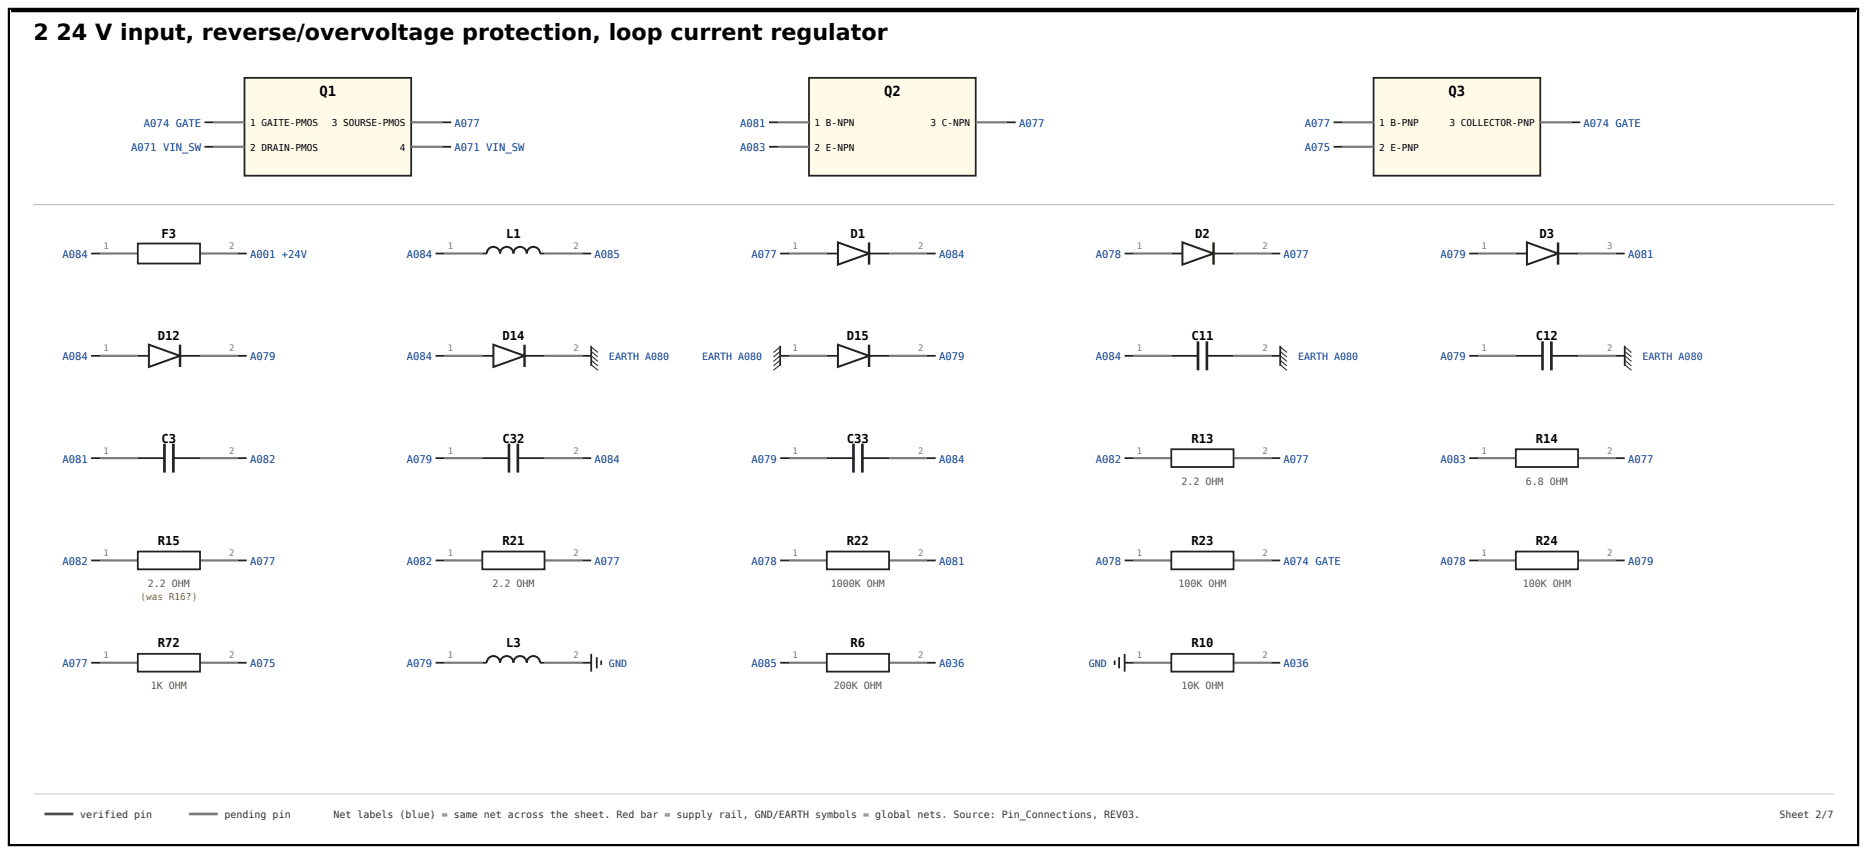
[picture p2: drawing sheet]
<svg xmlns="http://www.w3.org/2000/svg" width="444mm" height="203mm" viewBox="0 0 444 203" stroke-linecap="round" stroke-linejoin="round" font-family="sans-serif">
<path d="M2.1 2.1h440.3v199h-440.3z" fill="none" stroke="#000" stroke-width=".53"/>
<path d="M58.2 18.5h39.7v23.3h-39.7z" fill="#fffbe8" stroke="#222" stroke-width=".42"/>
<path d="M50.8 29.1h7.4M50.8 34.9h7.4M97.9 29.1h7.4M97.9 34.9h7.4" fill="none" stroke="#7a7a7a" stroke-width=".53"/>
<path d="M48.7 29.1h2.1M48.7 34.9h2.1M105.3 29.1h2.1M105.3 34.9h2.1" fill="none" stroke="#222" stroke-width=".42"/>
<path d="M192.6 18.5h39.7v23.3h-39.7z" fill="#fffbe8" stroke="#222" stroke-width=".42"/>
<path d="M185.2 29.1h7.4M185.2 34.9h7.4M232.3 29.1h7.4" fill="none" stroke="#7a7a7a" stroke-width=".53"/>
<path d="M183.1 29.1h2.1M183.1 34.9h2.1M239.7 29.1h2.1" fill="none" stroke="#222" stroke-width=".42"/>
<path d="M327 18.5h39.7v23.3h-39.7z" fill="#fffbe8" stroke="#222" stroke-width=".42"/>
<path d="M319.6 29.1h7.4M319.6 34.9h7.4M366.7 29.1h7.4M23.8 60.3h9M47.6 60.3h9" fill="none" stroke="#7a7a7a" stroke-width=".53"/>
<path d="M317.5 29.1h2.1M317.5 34.9h2.1M374.1 29.1h2.1" fill="none" stroke="#222" stroke-width=".42"/>
<path d="M7.9 48.7h428.7" fill="none" stroke="#bbb" stroke-width=".26"/>
<path d="M32.8 57.9h14.8v4.8h-14.8z" fill="#fff" stroke="#222" stroke-width=".42"/>
<path d="M21.7 60.3h2.1M56.6 60.3h2.1M103.7 60.3h2.1M114.8 60.3h1.1M128.6 60.3h1M138.6 60.3h2.2" fill="none" stroke="#222" stroke-width=".42"/>
<path d="M105.8 60.3h9M129.6 60.3h9M187.9 60.3h8.9M211.7 60.3h9" fill="none" stroke="#7a7a7a" stroke-width=".53"/>
<path d="M115.9 60.3a1.59 1.59 0 0 1 1.6-1.6 1.59 1.59 0 0 1 1.6 1.6 1.59 1.59 0 0 1 1.5-1.6 1.59 1.59 0 0 1 1.6 1.6 1.59 1.59 0 0 1 1.6-1.6 1.59 1.59 0 0 1 1.6 1.6 1.59 1.59 0 0 1 1.6-1.6 1.59 1.59 0 0 1 1.6 1.6" fill="none" stroke="#222" stroke-width=".48"/>
<path d="M199.5 57.7l7.4 2.6-7.4 2.7z" fill="#fff" stroke="#222" stroke-width=".48"/>
<path d="M206.9 57.7v5.3" fill="none" stroke="#222" stroke-width=".58"/>
<path d="M185.7 60.3h2.2M196.8 60.3h2.7M206.9 60.3h4.8M220.7 60.3h2.1" fill="none" stroke="#222" stroke-width=".42"/>
<path d="M269.9 60.3h9M293.7 60.3h9" fill="none" stroke="#7a7a7a" stroke-width=".53"/>
<path d="M281.5 57.7l7.4 2.6-7.4 2.7z" fill="#fff" stroke="#222" stroke-width=".48"/>
<path d="M288.9 57.7v5.3" fill="none" stroke="#222" stroke-width=".58"/>
<path d="M267.8 60.3h2.1M278.9 60.3h2.6M288.9 60.3h4.8M302.7 60.3h2.1" fill="none" stroke="#222" stroke-width=".42"/>
<path d="M351.9 60.3h9M375.7 60.3h9" fill="none" stroke="#7a7a7a" stroke-width=".53"/>
<path d="M363.5 57.7l7.4 2.6-7.4 2.7z" fill="#fff" stroke="#222" stroke-width=".48"/>
<path d="M370.9 57.7v5.3" fill="none" stroke="#222" stroke-width=".58"/>
<path d="M349.8 60.3h2.1M360.9 60.3h2.6M370.9 60.3h4.8M384.7 60.3h2.1" fill="none" stroke="#222" stroke-width=".42"/>
<path d="M23.8 84.7h9M47.6 84.7h9" fill="none" stroke="#7a7a7a" stroke-width=".53"/>
<path d="M35.5 82l7.4 2.7-7.4 2.6z" fill="#fff" stroke="#222" stroke-width=".48"/>
<path d="M42.9 82v5.3" fill="none" stroke="#222" stroke-width=".58"/>
<path d="M21.7 84.7h2.1M32.8 84.7h2.7M42.9 84.7h4.7M56.6 84.7h2.1" fill="none" stroke="#222" stroke-width=".42"/>
<path d="M105.8 84.7h9M129.6 84.7h9" fill="none" stroke="#7a7a7a" stroke-width=".53"/>
<path d="M117.5 82l7.4 2.7-7.4 2.6z" fill="#fff" stroke="#222" stroke-width=".48"/>
<path d="M124.9 82v5.3" fill="none" stroke="#222" stroke-width=".58"/>
<path d="M103.7 84.7h2.1M114.8 84.7h2.7M124.9 84.7h4.7M138.6 84.7h2.2M140.8 82.3v4.7" fill="none" stroke="#222" stroke-width=".42"/>
<path d="M140.8 82.5l1.5 1.4zM140.8 83.6l1.5 1.3zM140.8 84.7l1.5 1.3zM140.8 85.7l1.5 1.3zM140.8 86.8l1.5 1.3z" fill="#000" stroke="#333" stroke-width=".26"/>
<path d="M187.9 84.7h8.9M211.7 84.7h9" fill="none" stroke="#7a7a7a" stroke-width=".53"/>
<path d="M199.5 82l7.4 2.7-7.4 2.6z" fill="#fff" stroke="#222" stroke-width=".48"/>
<path d="M206.9 82v5.3" fill="none" stroke="#222" stroke-width=".58"/>
<g fill="none" stroke="#222" stroke-width=".42">
<path d="M185.7 84.7h2.2M185.7 82.3v4.7M196.8 84.7h2.7M206.9 84.7h4.8M220.7 84.7h2.1M267.8 84.7h2.1M278.9 84.7h6.3M287.3 84.7h6.4M302.7 84.7h2.1M304.8 82.3v4.7M349.8 84.7h2.1M360.9 84.7h6.3"/>
<path d="M369.4 84.7h6.3M384.7 84.7h2.1M386.8 82.3v4.7M21.7 109h2.1M32.8 109h6.4M41.3 109h6.3M56.6 109h2.1M103.7 109h2.1M114.8 109h6.4M123.3 109h6.3M138.6 109h2.2M185.7 109h2.2"/>
<path d="M196.8 109h6.4M205.3 109h6.4M220.7 109h2.1"/>
</g>
<g fill="#000" stroke="#333" stroke-width=".26">
<path d="M184.1 83.9l1.6-1.4zM184.1 84.9l1.6-1.3zM184.1 86l1.6-1.3zM184.1 87l1.6-1.3zM184.1 88.1l1.6-1.3zM304.8 82.5l1.6 1.4zM304.8 83.6l1.6 1.3zM304.8 84.7l1.6 1.3zM304.8 85.7l1.6 1.3zM304.8 86.8l1.6 1.3zM386.8 82.5l1.6 1.4zM386.8 83.6l1.6 1.3z"/>
<path d="M386.8 84.7l1.6 1.3zM386.8 85.7l1.6 1.3zM386.8 86.8l1.6 1.3z"/>
</g>
<path d="M269.9 84.7h9M293.7 84.7h9M351.9 84.7h9M375.7 84.7h9M23.8 109h9M47.6 109h9M105.8 109h9M129.6 109h9M187.9 109h8.9M211.7 109h9M269.9 109h9M293.7 109h9" fill="none" stroke="#7a7a7a" stroke-width=".53"/>
<path d="M285.2 81.2v6.9M287.3 81.2v6.9M367.2 81.2v6.9M369.4 81.2v6.9M39.2 105.6v6.8M41.3 105.6v6.8M121.2 105.6v6.8M123.3 105.6v6.8M203.2 105.6v6.8M205.3 105.6v6.8" fill="none" stroke="#222" stroke-width=".63" stroke-linecap="butt"/>
<path d="M278.9 106.9h14.8v4.2h-14.8z" fill="#fff" stroke="#222" stroke-width=".42"/>
<path d="M267.8 109h2.1M302.7 109h2.1" fill="none" stroke="#222" stroke-width=".42"/>
<path d="M351.9 109h9M375.7 109h9" fill="none" stroke="#7a7a7a" stroke-width=".53"/>
<path d="M360.9 106.9h14.8v4.2h-14.8z" fill="#fff" stroke="#222" stroke-width=".42"/>
<path d="M349.8 109h2.1M384.7 109h2.1" fill="none" stroke="#222" stroke-width=".42"/>
<path d="M23.8 133.3h9M47.6 133.3h9" fill="none" stroke="#7a7a7a" stroke-width=".53"/>
<path d="M32.8 131.2h14.8v4.3h-14.8z" fill="#fff" stroke="#222" stroke-width=".42"/>
<path d="M21.7 133.3h2.1M56.6 133.3h2.1" fill="none" stroke="#222" stroke-width=".42"/>
<path d="M105.8 133.3h9M129.6 133.3h9" fill="none" stroke="#7a7a7a" stroke-width=".53"/>
<path d="M114.8 131.2h14.8v4.3h-14.8z" fill="#fff" stroke="#222" stroke-width=".42"/>
<path d="M103.7 133.3h2.1M138.6 133.3h2.2" fill="none" stroke="#222" stroke-width=".42"/>
<path d="M187.9 133.3h8.9M211.7 133.3h9" fill="none" stroke="#7a7a7a" stroke-width=".53"/>
<path d="M196.8 131.2h14.9v4.3h-14.9z" fill="#fff" stroke="#222" stroke-width=".42"/>
<path d="M185.7 133.3h2.2M220.7 133.3h2.1" fill="none" stroke="#222" stroke-width=".42"/>
<path d="M269.9 133.3h9M293.7 133.3h9" fill="none" stroke="#7a7a7a" stroke-width=".53"/>
<path d="M278.9 131.2h14.8v4.3h-14.8z" fill="#fff" stroke="#222" stroke-width=".42"/>
<path d="M267.8 133.3h2.1M302.7 133.3h2.1" fill="none" stroke="#222" stroke-width=".42"/>
<path d="M351.9 133.3h9M375.7 133.3h9" fill="none" stroke="#7a7a7a" stroke-width=".53"/>
<path d="M360.9 131.2h14.8v4.3h-14.8z" fill="#fff" stroke="#222" stroke-width=".42"/>
<path d="M349.8 133.3h2.1M384.7 133.3h2.1" fill="none" stroke="#222" stroke-width=".42"/>
<path d="M23.8 157.7h9M47.6 157.7h9" fill="none" stroke="#7a7a7a" stroke-width=".53"/>
<path d="M32.8 155.6h14.8v4.2h-14.8z" fill="#fff" stroke="#222" stroke-width=".42"/>
<path d="M21.7 157.7h2.1M56.6 157.7h2.1M103.7 157.7h2.1M114.8 157.7h1.1M128.6 157.7h1M138.6 157.7h2.2M140.8 155.6v4.2M142.1 156.4v2.6M143.1 157.2v1" fill="none" stroke="#222" stroke-width=".42"/>
<path d="M105.8 157.7h9M129.6 157.7h9M187.9 157.7h8.9M211.7 157.7h9" fill="none" stroke="#7a7a7a" stroke-width=".53"/>
<path d="M115.9 157.7a1.59 1.59 0 0 1 1.6-1.6 1.59 1.59 0 0 1 1.6 1.6 1.59 1.59 0 0 1 1.5-1.6 1.59 1.59 0 0 1 1.6 1.6 1.59 1.59 0 0 1 1.6-1.6 1.59 1.59 0 0 1 1.6 1.6 1.59 1.59 0 0 1 1.6-1.6 1.59 1.59 0 0 1 1.6 1.6" fill="none" stroke="#222" stroke-width=".48"/>
<path d="M196.8 155.6h14.9v4.2h-14.9z" fill="#fff" stroke="#222" stroke-width=".42"/>
<path d="M185.7 157.7h2.2M220.7 157.7h2.1" fill="none" stroke="#222" stroke-width=".42"/>
<path d="M269.9 157.7h9M293.7 157.7h9" fill="none" stroke="#7a7a7a" stroke-width=".53"/>
<path d="M278.9 155.6h14.8v4.2h-14.8z" fill="#fff" stroke="#222" stroke-width=".42"/>
<path d="M265.4 157.2v1M266.4 156.4v2.6M267.8 157.7h2.1M267.8 155.6v4.2M302.7 157.7h2.1" fill="none" stroke="#222" stroke-width=".42"/>
<path d="M7.9 188.9h428.7" fill="none" stroke="#ccc" stroke-width=".26"/>
<path d="M10.6 193.7h6.9" fill="none" stroke="#1a8f3c" stroke-width=".63" stroke-linecap="butt"/>
<path d="M45 193.7h6.9" fill="none" stroke="#7a7a7a" stroke-width=".63" stroke-linecap="butt"/>
<path d="M2.6 2.6h439.3" fill="none" stroke="#000" stroke-width=".53"/>
<text font-size="5.3" x="7.9" y="9.5">2 24 V input, reverse/overvoltage protection, loop current regulator</text>
<g font-size="3.3">
<text x="76.1" y="22.8">Q1</text>
<text x="210.5" y="22.8">Q2</text>
<text x="344.9" y="22.8">Q3</text>
</g>
<g font-size="2.9">
<text x="38.5" y="56.6">F3</text>
<text x="120.5" y="56.6">L1</text>
<text x="202.5" y="56.6">D1</text>
<text x="284.5" y="56.6">D2</text>
<text x="366.5" y="56.6">D3</text>
<text x="37.6" y="81">D12</text>
<text x="119.6" y="81">D14</text>
<text x="201.6" y="81">D15</text>
<text x="283.7" y="81">C11</text>
<text x="365.7" y="81">C12</text>
<text x="38.5" y="105.3">C3</text>
<text x="119.6" y="105.3">C32</text>
<text x="201.6" y="105.3">C33</text>
<text x="283.7" y="105.3">R13</text>
<text x="365.7" y="105.3">R14</text>
<text x="37.6" y="129.6">R15</text>
<text x="119.6" y="129.6">R21</text>
<text x="201.6" y="129.6">R22</text>
<text x="283.7" y="129.6">R23</text>
<text x="365.7" y="129.6">R24</text>
<text x="37.6" y="154">R72</text>
<text x="120.5" y="154">L3</text>
<text x="202.5" y="154">R6</text>
<text x="283.7" y="154">R10</text>
</g>
<g font-size="2.5" fill="#0b3d91">
<text x="31.2" y="36">A071 VIN_SW</text>
<text x="34.3" y="30.2">A074 GATE</text>
<text x="108.2" y="30.2">A077</text>
<text x="108.2" y="36">A071 VIN_SW</text>
<text x="176.2" y="30.2">A081</text>
<text x="176.2" y="36">A083</text>
<text x="242.6" y="30.2">A077</text>
<text x="310.7" y="30.2">A077</text>
<text x="310.7" y="36">A075</text>
<text x="377" y="30.2">A074 GATE</text>
<text x="14.8" y="61.4">A084</text>
<text x="59.5" y="61.4">A001 +24V</text>
<text x="96.9" y="61.4">A084</text>
<text x="141.6" y="61.4">A085</text>
<text x="178.9" y="61.4">A077</text>
<text x="223.6" y="61.4">A084</text>
<text x="260.9" y="61.4">A078</text>
<text x="305.6" y="61.4">A077</text>
<text x="342.9" y="61.4">A079</text>
<text x="387.6" y="61.4">A081</text>
<text x="14.8" y="85.7">A084</text>
<text x="59.5" y="85.7">A079</text>
<text x="96.9" y="85.7">A084</text>
<text x="223.6" y="85.7">A079</text>
<text x="260.9" y="85.7">A084</text>
<text x="342.9" y="85.7">A079</text>
<text x="14.8" y="110.1">A081</text>
<text x="59.5" y="110.1">A082</text>
<text x="96.9" y="110.1">A079</text>
<text x="141.6" y="110.1">A084</text>
<text x="178.9" y="110.1">A079</text>
<text x="223.6" y="110.1">A084</text>
<text x="260.9" y="110.1">A082</text>
<text x="305.6" y="110.1">A077</text>
<text x="342.9" y="110.1">A083</text>
<text x="387.6" y="110.1">A077</text>
<text x="14.8" y="134.4">A082</text>
<text x="59.5" y="134.4">A077</text>
<text x="96.9" y="134.4">A082</text>
<text x="141.6" y="134.4">A077</text>
<text x="178.9" y="134.4">A078</text>
<text x="223.6" y="134.4">A081</text>
<text x="260.9" y="134.4">A078</text>
<text x="305.6" y="134.4">A074 GATE</text>
<text x="342.9" y="134.4">A078</text>
<text x="387.6" y="134.4">A079</text>
<text x="14.8" y="158.8">A077</text>
<text x="59.5" y="158.8">A075</text>
<text x="96.9" y="158.8">A079</text>
<text x="178.9" y="158.8">A085</text>
<text x="223.6" y="158.8">A036</text>
<text x="305.6" y="158.8">A036</text>
</g>
<g font-size="2.4" fill="#0b3d91">
<text x="145" y="85.7">EARTH A080</text>
<text x="167.2" y="85.7">EARTH A080</text>
<text x="309" y="85.7">EARTH A080</text>
<text x="391.1" y="85.7">EARTH A080</text>
<text x="145" y="158.8">GND</text>
<text x="259.2" y="158.8">GND</text>
</g>
<g font-size="2.4" fill="#555">
<text x="281.3" y="115.4">2.2 OHM</text>
<text x="363.3" y="115.4">6.8 OHM</text>
<text x="35.2" y="139.7">2.2 OHM</text>
<text x="117.2" y="139.7">2.2 OHM</text>
<text x="197.8" y="139.7">1000K OHM</text>
<text x="280.5" y="139.7">100K OHM</text>
<text x="362.6" y="139.7">100K OHM</text>
<text x="35.9" y="164">1K OHM</text>
<text x="198.5" y="164">200K OHM</text>
<text x="281.3" y="164">10K OHM</text>
</g>
<g font-size="2.4" fill="#333">
<text x="19" y="194.7">verified pin</text>
<text x="53.4" y="194.7">pending pin</text>
<text x="79.4" y="194.7">Net labels (blue) = same net across the sheet. Red bar = supply rail, GND/EARTH symbols = global nets. Source: Pin_Connections, REV03.</text>
<text x="423.7" y="194.7">Sheet 2/7</text>
</g>
<g font-size="2.2">
<text x="59.5" y="30">1 GAITE-PMOS</text>
<text x="59.5" y="35.9">2 DRAIN-PMOS</text>
<text x="79" y="30">3 SOURSE-PMOS</text>
<text x="95.2" y="35.9">4</text>
<text x="193.9" y="30">1 B-NPN</text>
<text x="193.9" y="35.9">2 E-NPN</text>
<text x="221.5" y="30">3 C-NPN</text>
<text x="328.3" y="30">1 B-PNP</text>
<text x="328.3" y="35.9">2 E-PNP</text>
<text x="345.1" y="30">3 COLLECTOR-PNP</text>
</g>
<text font-size="2.2" fill="#b36b00" x="33.4" y="142.9">(was R16?)</text>
<g font-size="2.1" fill="#777">
<text x="24.6" y="59.3">1</text>
<text x="54.6" y="59.3">2</text>
<text x="106.6" y="59.3">1</text>
<text x="136.6" y="59.3">2</text>
<text x="188.6" y="59.3">1</text>
<text x="218.6" y="59.3">2</text>
<text x="270.7" y="59.3">1</text>
<text x="300.6" y="59.3">2</text>
<text x="352.7" y="59.3">1</text>
<text x="382.6" y="59.3">3</text>
<text x="24.6" y="83.6">1</text>
<text x="54.6" y="83.6">2</text>
<text x="106.6" y="83.6">1</text>
<text x="136.6" y="83.6">2</text>
<text x="188.6" y="83.6">1</text>
<text x="218.6" y="83.6">2</text>
<text x="270.7" y="83.6">1</text>
<text x="300.6" y="83.6">2</text>
<text x="352.7" y="83.6">1</text>
<text x="382.6" y="83.6">2</text>
<text x="24.6" y="107.9">1</text>
<text x="54.6" y="107.9">2</text>
<text x="106.6" y="107.9">1</text>
<text x="136.6" y="107.9">2</text>
<text x="188.6" y="107.9">1</text>
<text x="218.6" y="107.9">2</text>
<text x="270.7" y="107.9">1</text>
<text x="300.6" y="107.9">2</text>
<text x="352.7" y="107.9">1</text>
<text x="382.6" y="107.9">2</text>
<text x="24.6" y="132.3">1</text>
<text x="54.6" y="132.3">2</text>
<text x="106.6" y="132.3">1</text>
<text x="136.6" y="132.3">2</text>
<text x="188.6" y="132.3">1</text>
<text x="218.6" y="132.3">2</text>
<text x="270.7" y="132.3">1</text>
<text x="300.6" y="132.3">2</text>
<text x="352.7" y="132.3">1</text>
<text x="382.6" y="132.3">2</text>
<text x="24.6" y="156.6">1</text>
<text x="54.6" y="156.6">2</text>
<text x="106.6" y="156.6">1</text>
<text x="136.6" y="156.6">2</text>
<text x="188.6" y="156.6">1</text>
<text x="218.6" y="156.6">2</text>
<text x="270.7" y="156.6">1</text>
<text x="300.6" y="156.6">2</text>
</g>
</svg>
